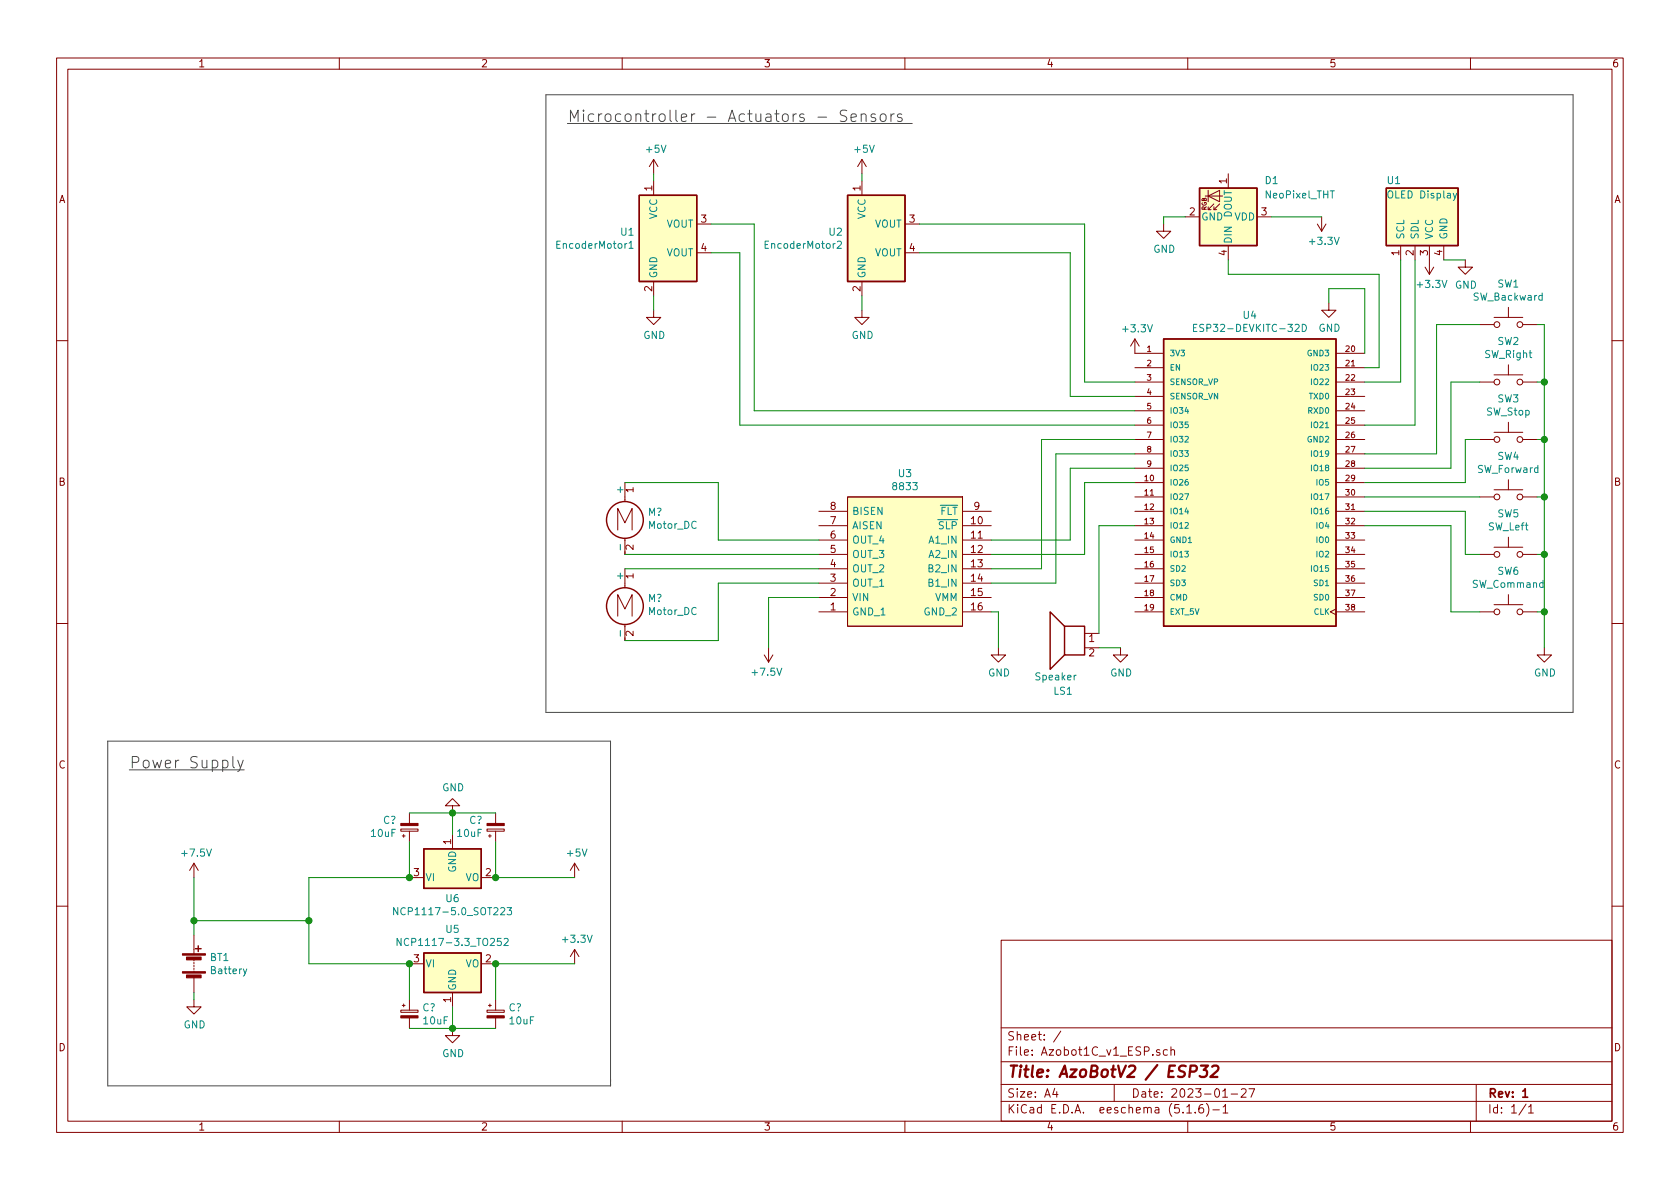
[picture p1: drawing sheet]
<svg xmlns="http://www.w3.org/2000/svg" width="297mm" height="210mm" viewBox="0 0 297 210" stroke-linecap="round" stroke-linejoin="round" font-family="sans-serif">
<g fill="none" stroke="#840000" stroke-width=".18">
<path d="M10 10.3h277v189.9h-277zM12 12.2h273v186.1h-273zM60 10.3v1.9M110 10.3v1.9M160 10.3v1.9M210 10.3v1.9M260 10.3v1.9M115.6 28.2l-.8 1.3M115.6 28.2v2.5M115.6 32v2.5M115.6 28.2l.7 1.3M123.2 39.6h2.5"/>
<path d="M152.4 28.2v2.5M152.4 32v2.5M152.4 28.2l-.8 1.3M152.4 28.2l.8 1.3M160 39.6h2.6M205.7 39.6v1.3h1.3l-1.3 1.3-1.2-1.3h1.2M209.5 38.3h2.6M213.1 34.7h3.1M213.6 34.7l2-1.1v2.1zM213.6 33.6v2.1M214.6 36.1l-1 1h.5M214.6 36.6v.5"/>
<path d="M215.6 36.1l-1 1h.5M217.2 30.7v2.6M222.2 38.3h2.6M232.9 39.6l.8 1.3M233.7 38.3v2.6M234.4 39.6l-.7 1.3M115.6 54.9v1.2h1.2l-1.2 1.3-1.3-1.3h1.3M115.6 49.8v2.5M123.2 44.7h2.5M152.4 54.9v1.2h1.3l-1.3 1.3-1.3-1.3h1.3M152.4 49.8v2.5M160 44.7h2.6"/>
<path d="M200.7 59.9l-.8 1.3M200.7 59.9v2.6h5M200.7 59.9l.7 1.3M217.2 43.4v2.6M234.9 53.6v1.3h1.3l-1.3 1.2-1.2-1.2h1.2M247.6 43.4v2.6M250.2 43.4v2.6M252 47.2l.7 1.3M252.7 43.4v5.1M253.5 47.2l-.8 1.3M255.3 43.4v2.6M259.1 46v1.2h1.2l-1.2 1.3-1.3-1.3h1.3"/>
<path d="M261.6 57.4h2.6M264.2 56.1h5M266.7 54.4v1.7M269.2 57.4h2.6M10 60.2h2M200.7 65h5M200.7 67.6h5M200.7 70.1h5M200.7 72.6h5M200.7 75.2h5M200.7 77.7h5M236.2 62.5h5.1"/>
<path d="M236.2 65h5.1M236.2 67.6h5.1M236.2 70.1h5.1M236.2 72.6h5.1M236.2 75.2h5.1M236.2 77.7h5.1M261.6 67.6h2.6M261.6 77.7h2.6M264.2 66.3h5M264.2 76.4h5M266.7 64.5v1.8M266.7 74.7v1.7"/>
<path d="M269.2 67.6h2.6M269.2 77.7h2.6M285 60.2h2M109.2 93.7v-3.8l1.3 2.6 1.3-2.6v3.8M110.5 85.3v3.4M110.5 95.2v2.8M144.8 90.4h5.1M144.8 93h5.1M144.8 95.5h5.1M144.8 98h5.1M149.9 87.9h20.3v22.8h-20.3zM170.2 90.4h5.1"/>
<path d="M170.2 93h5.1M170.2 95.5h5.1M170.2 98h5.1M200.7 85.3h5M200.7 87.9h5M200.7 90.4h5M200.7 93h5M200.7 95.5h5M200.7 98h5M200.7 80.3h5M200.7 82.8h5M236.2 85.3h5.1"/>
<path d="M236.2 87.9h5.1M236.2 90.4h5.1M236.2 93h5.1M236.2 95.5h5.1M236.2 98h5.1M236.2 80.3h5.1M236.2 82.8h5.1M261.6 87.9h2.6M261.6 98h2.6M264.2 86.6h5M264.2 96.8h5M266.7 84.8v1.8"/>
<path d="M266.7 95v1.8M269.2 87.9h2.6M269.2 98h2.6M10 110.3h2M109.2 109v-3.8l1.3 2.5 1.3-2.5v3.8M110.5 100.6v3.3M110.5 110.4v2.9M135.1 115.8l.8 1.3M135.9 114.5v2.6M136.7 115.8l-.8 1.3M144.8 108.2h5.1M144.8 100.6h5.1"/>
<path d="M144.8 103.1h5.1M144.8 105.7h5.1M170.2 108.2h5.1M170.2 100.6h5.1M170.2 103.1h5.1M170.2 105.7h5.1M176.5 114.5v1.3h1.3l-1.3 1.3-1.2-1.3h1.2M191.8 112h2.5M191.8 114.5h2.5M198.1 114.5v1.3h1.3l-1.3 1.3-1.3-1.3h1.3M200.7 108.2h5M200.7 100.6h5"/>
<path d="M200.7 103.1h5M200.7 105.7h5M236.2 107.7l-1 .5 1 .5M236.2 108.2h5.1M236.2 100.6h5.1M236.2 103.1h5.1M236.2 105.7h5.1M261.6 108.2h2.6M264.2 106.9h5M266.7 105.2v1.7M269.2 108.2h2.6M273 114.5v1.3h1.3l-1.3 1.3-1.2-1.3h1.2"/>
<path d="M285 110.3h2M34.3 152.6v2.6M34.3 152.6l-.8 1.3M34.3 152.6l.8 1.3M70.9 146.6h3v.4h-3zM71.1 147.8h.5M71.4 147.6v.5M72.4 155.2h2.5M72.4 143.8v1.8M72.4 147v1.8M80 142.5h-1.3l1.3-1.3 1.3 1.3h-1.3v1.3M80 147.6v2.5"/>
<path d="M85.1 155.2h2.5M86.1 146.6h3.1v.4h-3.1zM86.4 147.8h.5M86.6 147.6v.5M87.6 143.8v1.8M87.6 147v1.8M101.6 152.6v2.6M101.6 152.6l-.8 1.3M101.6 152.6l.8 1.3M10 160.2h2M34.3 176.8v1.2h1.3l-1.3 1.3-1.3-1.3h1.3M34.3 165.3v3.4"/>
<path d="M34.3 169.7v.2M34.3 170.2v.2M34.3 170.7v.2M34.3 171.2v.2M34.3 171.7v.3M34.3 173v2.5M70.9 178.6h3v.4h-3zM71.1 177.8h.5M71.4 177.5v.5M72.4 170.4h2.5M72.4 176.8v1.8M80 175.5v2.5"/>
<path d="M85.1 170.4h2.5M86.1 178.6h3.1v.4h-3.1zM86.4 177.8h.5M86.6 177.5v.5M87.6 176.8v1.8M101.6 167.9l-.8 1.3M101.6 167.9v2.5M101.6 167.9l.8 1.3M177 166.3h108v32h-108zM285 160.2h2M60 198.3v1.9M72.4 180v1.9"/>
<path d="M80 181.9v1.2h1.3l-1.3 1.3-1.3-1.3h1.3M87.6 180v1.9M110 198.3v1.9M160 198.3v1.9M177 194.8h108M177 191.8h108M177 187.8h108M177 181.8h108M186.5 192.5l-.4 1h1M186.8 193v1M187.6 182.3l-1.3 2M197 191.8v3"/>
<path d="M205.1 185.7l-.4-.1-.2 .2v.2l.6 .2v.3h-.6M206.4 185.7l-.4-.1-.3 .3 .1 .6h.6M207 185.7l.3-.1 .3 .1 .1 .9M207 185.1v1.5M209.8 195.8l.5-.5v1.5M209.8 196.8h.9M210 198.3v1.9M211.3 196.7v.1M212.7 195.3a.59 .59 0 0 0-.7 .7v.7l.2 .1 .6-.1v-.5l-.1-.2-.5-.1-.2 .3M213.3 195.1a1.71 1.71 0 0 1 0 2.3M214.5 196.3h1.1M216.2 194h.8"/>
<path d="M216.3 195.8l.4-.5v1.5M216.3 196.8h.8M217.7 193.5h1.1M219.5 192.7l.2-.2h.3l.3 .2v.3v.2l-.9 .8h.9M220.8 192.5h1l-.6 1.5M260 198.3v1.9M261 191.8v6.5M269.8 195.2l-1.2 2M270.3 195.8l.4-.5v1.5M270.3 196.8h.8"/>
<circle cx="264.7" cy="57.4" r=".51"/>
<circle cx="268.7" cy="57.4" r=".51"/>
<circle cx="264.7" cy="77.7" r=".51"/>
<circle cx="264.7" cy="67.6" r=".51"/>
<circle cx="268.7" cy="67.6" r=".51"/>
<circle cx="268.7" cy="77.7" r=".51"/>
<circle cx="264.7" cy="87.9" r=".51"/>
<circle cx="264.7" cy="98" r=".51"/>
<circle cx="268.7" cy="98" r=".51"/>
<circle cx="268.7" cy="87.9" r=".51"/>
<circle cx="264.7" cy="108.2" r=".51"/>
<circle cx="268.7" cy="108.2" r=".51"/>
</g>
<path d="M269.2 193l.5-.5v1.5M269.2 194h.9" fill="none" stroke="#840000" stroke-width=".3"/>
<path d="M210.4 189.5h.8a.57 .57 0 0 0 .4-.5 .57 .57 0 0 0-.3-.6h-.8l-.2 2M212.3 188.4h1.3l-.8 .8a.48 .48 0 0 1 .6 .4v.5l-.2 .2-.8 .1-.3-.1M214.3 188.6l.3-.2h.5l.3 .2v.4l-.1 .3-1.3 1.1h1.2" fill="none" stroke="#840000" stroke-width=".41"/>
<g fill="none" stroke="#840000" stroke-width=".25">
<path d="M113 34.5h10.2v15.3h-10.2zM149.9 34.5h10.1v15.3h-10.1zM212.1 33.3h10.1v10.1h-10.1zM245.1 33.3h12.7v10.1h-12.7zM205.7 59.9h30.5v50.8h-30.5zM188.2 110.7h3.6v5.1h-3.6zM188.2 110.7l-2.5-2.5v10.2l2.5-2.6M74.9 150.1h10.2v7h-10.2zM34.5 167.8h1.1M35.1 167.3v1M74.9 168.5h10.2v7h-10.2z"/>
<circle cx="110.5" cy="91.9" r="3.3"/>
<circle cx="110.5" cy="107.2" r="3.3"/>
</g>
<g fill="#ffffc2" stroke="#ffffc2" stroke-width=".18">
<path d="M245.1 33.3h12.7v10.1h-12.7z"/>
<path d="M212.1 33.3h10.1v10.1h-10.1z"/>
<path d="M74.9 168.5h10.2v7h-10.2z"/>
<path d="M74.9 150.1h10.2v7h-10.2z"/>
<path d="M149.9 34.5h10.1v15.3h-10.1z"/>
<path d="M205.7 59.9h30.5v50.8h-30.5z"/>
<path d="M149.9 87.9h20.3v22.8h-20.3z"/>
<path d="M113 34.5h10.2v15.3h-10.2z"/>
</g>
<path d="M257.6 34.2l-.5 1.1-.2 .2M111.2 43l.4-.4v1.3M111.2 43.9h.7M148.1 42.8l.4-.2 .3 .4-.1 .2-.7 .7h.8M211 58h.5M211.6 57.3h-.6v1.3h.6M230.3 57.3a.64 .64 0 0 1 .7 .7 .64 .64 0 0 1-.7 .6zM43.6 171.3l-.4 1.2-.2 .1M70.3 160.5v1.3l-.7-1.3v1.3M70.9 165.9v1.3l-.7-1.3v1.3M89.1 166.1l.5-.2 .3 .4-.8 .9h.8M89.7 160.5h.7l-.4 .5 .4 .1-.1 .6-.4 .1-.2-.2" fill="none" stroke="#008484" stroke-width=".18"/>
<g fill="#840000" stroke="#840000" stroke-width=".18">
<path d="M70.9 179.6h3v.4h-3z"/>
<path d="M86.1 179.6h3.1v.4h-3.1z"/>
<path d="M70.9 145.6h3v.4h-3z"/>
<path d="M86.1 145.6h3.1v.4h-3.1z"/>
<path d="M32.3 171.8h4v.3h-4z"/>
<path d="M32.3 168.7h4v.2h-4z"/>
<path d="M33 172.4h2.6v.5h-2.6z"/>
<path d="M33 169.2h2.6v.5h-2.6z"/>
</g>
<path d="M107.9 192v-1.3" fill="none" stroke="#484848" stroke-width=".18" stroke-dasharray=".4 .4"/>
<g fill="none" stroke="#484848" stroke-width=".18">
<path d="M96.5 16.8h181.6v109.2h-181.6zM149.7 19.6a.87 .87 0 0 0-1.1 .1v.2a.45 .45 0 0 0 .3 .5 .7 .7 0 0 1 .8 .7l-.4 .4-.7-.1M100.3 21.8h61M150.5 20.8l.9-.2-.1-.4-.6-.1-.2 .3 .1 1 .1 .1 .6-.1M152.3 20.3a.5 .5 0 0 1 .8 .1v1.1M152.3 20.1v1.4M154.8 20.2l-.5-.1-.3 .3 .1 .3 .7 .2 .1 .2-.1 .3-.2 .1-.6-.1M155.8 20.2a.54 .54 0 0 1 .9 .3v.6a.54 .54 0 0 1-.6 .4 .54 .54 0 0 1-.5-.4v-.6zM157.5 20.1v1.4M158.1 20.1l-.4 .1-.2 .3M159.4 20.2a.48 .48 0 0 0-.7 .2l.1 .3a.68 .68 0 0 1 .7 .4l-.2 .4-.6-.1M19 131.1h88.9v60.9h-88.9z"/>
<path d="M22.9 136.1h20.3M41.2 133.8v1.7l.3 .3M42 134.4l.5 1.4M43 134.4l-.7 1.9-.3 .1"/>
</g>
<g fill="none" stroke="#008400" stroke-width=".18">
<path d="M115.6 30.7v1.3M125.7 39.6h7.6v33h67.4M152.4 30.7v1.3M162.6 39.6h29.2v28h8.9M209.5 38.3h-3.8v1.3M224.8 38.3h8.9M115.6 52.3v2.6M125.7 44.7h5.1v30.5h69.9M152.4 52.3v2.6M162.6 44.7h26.6v25.4h11.5M217.2 46v2.5h26.6v16.5h-2.5M234.9 53.6v-2.6h6.4v11.5"/>
<path d="M247.6 46v21.6h-6.3M250.2 46v29.2h-8.9M255.3 46h3.8M261.6 57.4h-7.6v22.9h-12.7M271.8 57.4h1.2v57.1M200.7 77.7h-16.6v22.9h-8.8M261.6 77.7h-2.5v7.6h-17.8M261.6 67.6h-5.1v15.2h-15.2M271.8 77.7h1.2M271.8 67.6h1.2M110.5 85.3h16.5v10.2h17.8M110.5 98h34.3"/>
<path d="M200.7 80.3h-14v22.8h-11.4M200.7 85.3h-8.9v12.7h-16.5M200.7 82.8h-11.5v12.7h-13.9M200.7 93h-6.4v19M241.3 93h15.2v15.2h5.1M241.3 90.4h17.8v7.6h2.5M241.3 87.9h20.3M271.8 98h1.2M271.8 87.9h1.2M110.5 100.6h34.3M144.8 103.1h-17.8v10.2h-16.5M144.8 105.7h-8.9v8.8"/>
<path d="M175.3 108.2h1.2v6.3M194.3 114.5h3.8M271.8 108.2h1.2M34.3 155.2v10.1M72.4 148.8v6.4h-17.8v15.2h17.8v6.4M72.4 143.8h15.2M80 143.8v3.8M87.6 148.8v6.4h14M34.3 175.5v1.3M34.3 162.8h20.3M80 178v3.9M101.6 170.4h-14v6.4"/>
<path d="M72.4 181.9h15.2"/>
</g>
<g fill="#008400" stroke="#008400" stroke-width=".25">
<circle cx="80" cy="181.9" r=".51"/>
<circle cx="34.3" cy="162.8" r=".51"/>
<circle cx="273" cy="108.2" r=".51"/>
<circle cx="54.6" cy="162.8" r=".51"/>
<circle cx="273" cy="98" r=".51"/>
<circle cx="72.4" cy="155.2" r=".51"/>
<circle cx="87.6" cy="170.4" r=".51"/>
<circle cx="273" cy="87.9" r=".51"/>
<circle cx="273" cy="77.7" r=".51"/>
<circle cx="72.4" cy="170.4" r=".51"/>
<circle cx="273" cy="67.6" r=".51"/>
<circle cx="80" cy="143.8" r=".51"/>
<circle cx="87.6" cy="155.2" r=".51"/>
</g>
<g font-size="2.8" fill="#484848">
<text x="100.3" y="21.6">Microcontroller - Actuators - Sensors</text>
<text x="22.9" y="135.9">Power Supply</text>
</g>
<text font-size="2.8" fill="#840000" x="178" y="190.5">Title: AzoBotV2 / ESP32</text>
<g font-size="2.1" fill="#840000">
<text x="178" y="184">Sheet: /</text>
<text x="178" y="186.7">File: Azobot1C_v1_ESP.sch</text>
<text x="178" y="196.9">KiCad E.D.A. eeschema (5.1.6)-1</text>
<text x="178" y="194.1">Size: A4</text>
<text x="200" y="194.1">Date: 2023-01-27</text>
<text x="263" y="194.1">Rev: 1</text>
<text x="263" y="196.9">Id: 1/1</text>
</g>
<g font-size="1.8" fill="#840000">
<text x="35" y="11.9">1</text>
<text x="85" y="11.9">2</text>
<text x="135" y="11.9">3</text>
<text x="185" y="11.9">4</text>
<text x="235" y="11.9">5</text>
<text x="285" y="11.9">6</text>
<text x="10.4" y="35.9">A</text>
<text x="115.3" y="33.8" transform="rotate(-90 115.3 33.8)">1</text>
<text x="152.1" y="33.8" transform="rotate(-90 152.1 33.8)">1</text>
<text x="216.9" y="32.5" transform="rotate(-90 216.9 32.5)">1</text>
<text x="285.4" y="35.9">A</text>
<text x="124" y="39.4">3</text>
<text x="160.8" y="39.4">3</text>
<text x="210.3" y="38.1">2</text>
<text x="223" y="38.1">3</text>
<text x="124" y="44.4">4</text>
<text x="160.8" y="44.4">4</text>
<text x="216.9" y="45.2" transform="rotate(-90 216.9 45.2)">4</text>
<text x="247.4" y="45.2" transform="rotate(-90 247.4 45.2)">1</text>
<text x="249.9" y="45.2" transform="rotate(-90 249.9 45.2)">2</text>
<text x="252.5" y="45.2" transform="rotate(-90 252.5 45.2)">3</text>
<text x="255" y="45.2" transform="rotate(-90 255 45.2)">4</text>
<text x="115.3" y="51.5" transform="rotate(-90 115.3 51.5)">2</text>
<text x="152.1" y="51.5" transform="rotate(-90 152.1 51.5)">2</text>
<text x="10.4" y="85.9">B</text>
<text x="112" y="87.1" transform="rotate(-90 112 87.1)">1</text>
<text x="285.4" y="85.9">B</text>
<text x="146.8" y="95.2">6</text>
<text x="146.8" y="92.7">7</text>
<text x="146.8" y="90.2">8</text>
<text x="171.8" y="92.7">10</text>
<text x="171.8" y="95.2">11</text>
<text x="172.2" y="90.2">9</text>
<text x="112" y="97.3" transform="rotate(-90 112 97.3)">2</text>
<text x="146.8" y="100.3">4</text>
<text x="146.8" y="97.8">5</text>
<text x="171.8" y="97.8">12</text>
<text x="171.8" y="100.3">13</text>
<text x="112" y="102.3" transform="rotate(-90 112 102.3)">1</text>
<text x="146.8" y="107.9">1</text>
<text x="146.8" y="105.4">2</text>
<text x="146.8" y="102.9">3</text>
<text x="171.8" y="102.9">14</text>
<text x="171.8" y="105.4">15</text>
<text x="171.8" y="107.9">16</text>
<text x="112" y="112.5" transform="rotate(-90 112 112.5)">2</text>
<text x="192.6" y="113.5">1</text>
<text x="192.6" y="116.1">2</text>
<text x="10.4" y="135.9">C</text>
<text x="285.4" y="135.9">C</text>
<text x="79.8" y="149.3" transform="rotate(-90 79.8 149.3)">1</text>
<text x="73.2" y="154.9">3</text>
<text x="85.9" y="154.9">2</text>
<text x="73.2" y="170.2">3</text>
<text x="85.9" y="170.2">2</text>
<text x="79.8" y="177.3" transform="rotate(-90 79.8 177.3)">1</text>
<text x="10.4" y="185.9">D</text>
<text x="285.4" y="185.9">D</text>
<text x="35" y="199.9">1</text>
<text x="85" y="199.9">2</text>
<text x="135" y="199.9">3</text>
<text x="185" y="199.9">4</text>
<text x="235" y="199.9">5</text>
<text x="285" y="199.9">6</text>
</g>
<g font-size="1.8" fill="#008484">
<text x="114.4" y="27">+5V</text>
<text x="151.2" y="27">+5V</text>
<text x="223.7" y="32.6">D1</text>
<text x="223.9" y="35.1">NeoPixel_THT</text>
<text x="245.3" y="32.6">U1</text>
<text x="245.6" y="35.1">OLED Display</text>
<text x="109.8" y="41.7">U1</text>
<text x="116.2" y="38.8" transform="rotate(-90 116.2 38.8)">VCC</text>
<text x="117.8" y="40.3">VOUT</text>
<text x="146.6" y="41.7">U2</text>
<text x="153" y="38.8" transform="rotate(-90 153 38.8)">VCC</text>
<text x="154.6" y="40.3">VOUT</text>
<text x="212.3" y="39">GND</text>
<text x="217.8" y="38.5" transform="rotate(-90 217.8 38.5)">DOUT</text>
<text x="218.3" y="39">VDD</text>
<text x="98.7" y="44">EncoderMotor1</text>
<text x="117.8" y="45.3">VOUT</text>
<text x="135.5" y="44">EncoderMotor2</text>
<text x="154.6" y="45.3">VOUT</text>
<text x="203.9" y="44.7">GND</text>
<text x="217.8" y="43.2" transform="rotate(-90 217.8 43.2)">DIN</text>
<text x="231.7" y="43.3">+3.3V</text>
<text x="248.3" y="42.4" transform="rotate(-90 248.3 42.4)">SCL</text>
<text x="250.8" y="42.4" transform="rotate(-90 250.8 42.4)">SDL</text>
<text x="253.4" y="42.4" transform="rotate(-90 253.4 42.4)">VCC</text>
<text x="255.9" y="42.4" transform="rotate(-90 255.9 42.4)">GND</text>
<text x="116.2" y="49.3" transform="rotate(-90 116.2 49.3)">GND</text>
<text x="153" y="49.3" transform="rotate(-90 153 49.3)">GND</text>
<text x="250.8" y="50.9">+3.3V</text>
<text x="257.3" y="51">GND</text>
<text x="260.6" y="53.2">SW_Backward</text>
<text x="264.8" y="50.8">SW1</text>
<text x="113.7" y="59.9">GND</text>
<text x="150.6" y="59.9">GND</text>
<text x="198.7" y="58.8">+3.3V</text>
<text x="212.1" y="58.7">ESP32-DEVKITC-32D</text>
<text x="219.9" y="56.4">U4</text>
<text x="233.1" y="58.7">GND</text>
<text x="262.5" y="63.3">SW_Right</text>
<text x="264.8" y="61">SW2</text>
<text x="264.8" y="71.2">SW3</text>
<text x="262.8" y="73.5">SW_Stop</text>
<text x="261.3" y="83.6">SW_Forward</text>
<text x="264.8" y="81.3">SW4</text>
<text x="110.2" y="87.1" transform="rotate(-90 110.2 87.1)">+</text>
<text x="158.1" y="86.7">8833</text>
<text x="158.9" y="84.4">U3</text>
<text x="114.6" y="91.2">M?</text>
<text x="114.7" y="93.5">Motor_DC</text>
<text x="150.6" y="93.6">AISEN</text>
<text x="150.6" y="91.1">BISEN</text>
<text x="166" y="93.6">SLP</text>
<text x="166.2" y="91.1">FLT</text>
<text x="263.2" y="93.8">SW_Left</text>
<text x="264.8" y="91.5">SW5</text>
<text x="110.2" y="97" transform="rotate(-90 110.2 97)">-</text>
<text x="150.6" y="101.2">OUT_2</text>
<text x="150.6" y="98.7">OUT_3</text>
<text x="150.6" y="96.1">OUT_4</text>
<text x="164.4" y="96.1">A1_IN</text>
<text x="164.4" y="98.7">A2_IN</text>
<text x="164.4" y="101.2">B2_IN</text>
<text x="264.8" y="101.6">SW6</text>
<text x="110.2" y="102.4" transform="rotate(-90 110.2 102.4)">+</text>
<text x="114.6" y="106.4">M?</text>
<text x="150.6" y="106.3">VIN</text>
<text x="150.6" y="103.8">OUT_1</text>
<text x="164.4" y="103.8">B1_IN</text>
<text x="165.3" y="106.3">VMM</text>
<text x="260.5" y="104">SW_Command</text>
<text x="110.2" y="112.3" transform="rotate(-90 110.2 112.3)">-</text>
<text x="114.7" y="108.8">Motor_DC</text>
<text x="150.6" y="108.8">GND_1</text>
<text x="163.5" y="108.8">GND_2</text>
<text x="133.2" y="119.5">+7.5V</text>
<text x="174.7" y="119.6">GND</text>
<text x="196.3" y="119.6">GND</text>
<text x="271.2" y="119.6">GND</text>
<text x="183.2" y="120.3">Speaker</text>
<text x="186.3" y="122.9">LS1</text>
<text x="78.2" y="139.9">GND</text>
<text x="65.7" y="148">10uF</text>
<text x="67.7" y="145.7">C?</text>
<text x="80.9" y="148">10uF</text>
<text x="83" y="145.7">C?</text>
<text x="32.3" y="151.5">+7.5V</text>
<text x="75.2" y="155.8">VI</text>
<text x="80.6" y="154.3" transform="rotate(-90 80.6 154.3)">GND</text>
<text x="82.3" y="155.8">VO</text>
<text x="100.4" y="151.5">+5V</text>
<text x="70.9" y="161.8">NCP1117-5.0_SOT223</text>
<text x="78.9" y="159.5">U6</text>
<text x="71.5" y="167.3">NCP1117-3.3_TO252</text>
<text x="78.9" y="165">U5</text>
<text x="99.6" y="166.7">+3.3V</text>
<text x="37.2" y="169.9">BT1</text>
<text x="37.4" y="172.3">Battery</text>
<text x="75.2" y="171.1">VI</text>
<text x="82.3" y="171.1">VO</text>
<text x="74.7" y="178.8">C?</text>
<text x="80.6" y="175.3" transform="rotate(-90 80.6 175.3)">GND</text>
<text x="89.9" y="178.8">C?</text>
<text x="32.5" y="181.9">GND</text>
<text x="75" y="181.1">10uF</text>
<text x="90.2" y="181.1">10uF</text>
<text x="78.2" y="186.9">GND</text>
</g>
<g font-size="1.4" fill="#840000">
<text x="202.8" y="62.2">1</text>
<text x="202.8" y="64.8">2</text>
<text x="238" y="62.2">20</text>
<text x="238" y="64.8">21</text>
<text x="202.8" y="67.3">3</text>
<text x="202.8" y="69.8">4</text>
<text x="238" y="67.3">22</text>
<text x="238" y="69.8">23</text>
<text x="202.8" y="72.4">5</text>
<text x="202.8" y="74.9">6</text>
<text x="202.8" y="77.5">7</text>
<text x="238" y="72.4">24</text>
<text x="238" y="74.9">25</text>
<text x="238" y="77.5">26</text>
<text x="202.8" y="80">8</text>
<text x="202.8" y="82.5">9</text>
<text x="238" y="80">27</text>
<text x="238" y="82.5">28</text>
<text x="202.4" y="85.1">10</text>
<text x="202.4" y="87.6">11</text>
<text x="238" y="85.1">29</text>
<text x="238" y="87.6">30</text>
<text x="202.4" y="90.2">12</text>
<text x="202.4" y="92.7">13</text>
<text x="202.4" y="95.2">14</text>
<text x="238" y="90.2">31</text>
<text x="238" y="92.7">32</text>
<text x="238" y="95.2">33</text>
<text x="202.4" y="97.8">15</text>
<text x="202.4" y="100.3">16</text>
<text x="238" y="97.8">34</text>
<text x="238" y="100.3">35</text>
<text x="202.4" y="102.9">17</text>
<text x="202.4" y="105.4">18</text>
<text x="202.4" y="107.9">19</text>
<text x="238" y="102.9">36</text>
<text x="238" y="105.4">37</text>
<text x="238" y="107.9">38</text>
</g>
<g font-size="1.4" fill="#008484">
<text x="206.8" y="63">3V3</text>
<text x="206.8" y="65.5">EN</text>
<text x="231.3" y="63">GND3</text>
<text x="232.1" y="65.5">IO23</text>
<text x="206.8" y="68.1">SENSOR_VP</text>
<text x="206.8" y="70.6">SENSOR_VN</text>
<text x="231.6" y="70.6">TXD0</text>
<text x="232.1" y="68.1">IO22</text>
<text x="206.8" y="73.1">IO34</text>
<text x="206.8" y="75.7">IO35</text>
<text x="231.4" y="73.1">RXD0</text>
<text x="232.1" y="75.7">IO21</text>
<text x="206.8" y="78.2">IO32</text>
<text x="206.8" y="80.8">IO33</text>
<text x="206.8" y="83.3">IO25</text>
<text x="231.3" y="78.2">GND2</text>
<text x="232.1" y="80.8">IO19</text>
<text x="232.1" y="83.3">IO18</text>
<text x="206.8" y="85.8">IO26</text>
<text x="206.8" y="88.4">IO27</text>
<text x="232.1" y="88.4">IO17</text>
<text x="232.9" y="85.8">IO5</text>
<text x="206.8" y="90.9">IO14</text>
<text x="206.8" y="93.5">IO12</text>
<text x="232.1" y="90.9">IO16</text>
<text x="232.9" y="93.5">IO4</text>
<text x="206.8" y="96">GND1</text>
<text x="206.8" y="98.5">IO13</text>
<text x="206.8" y="101.1">SD2</text>
<text x="232.1" y="101.1">IO15</text>
<text x="232.9" y="96">IO0</text>
<text x="232.9" y="98.5">IO2</text>
<text x="206.8" y="103.6">SD3</text>
<text x="206.8" y="106.2">CMD</text>
<text x="232.5" y="103.6">SD1</text>
<text x="232.5" y="106.2">SD0</text>
<text x="206.8" y="108.7">EXT_5V</text>
<text x="232.3" y="108.7">CLK</text>
</g>
<text font-size="1.1" fill="#840000" x="213.3" y="37.2" transform="rotate(-90 213.3 37.2)">RGB</text>
</svg>
